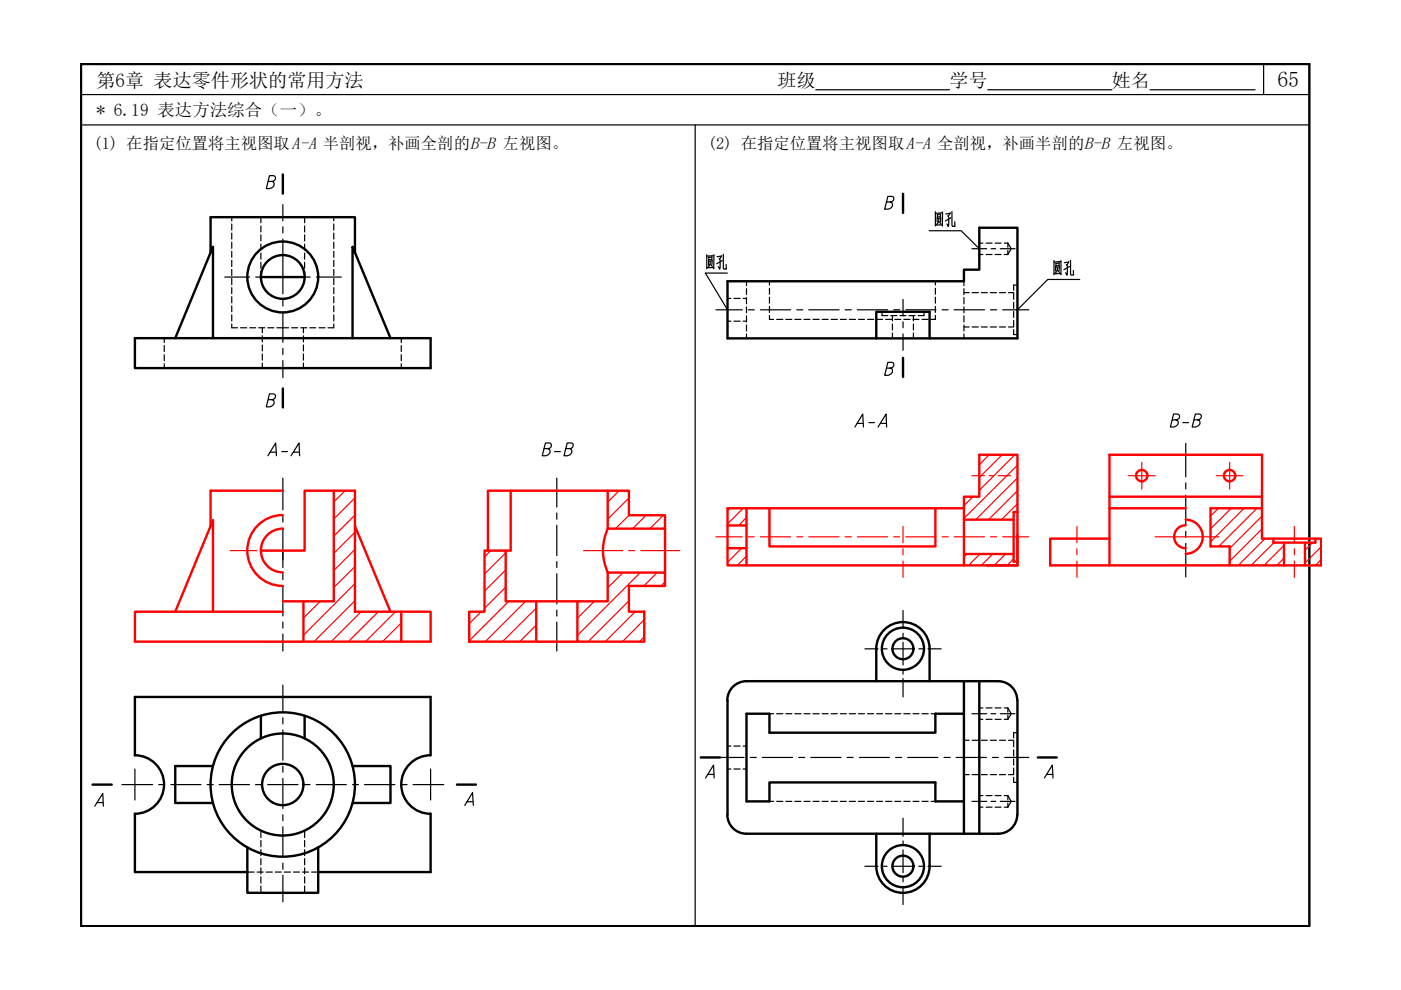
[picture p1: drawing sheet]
<svg xmlns="http://www.w3.org/2000/svg" width="297mm" height="210mm" viewBox="0 0 297 210" stroke-linecap="round" stroke-linejoin="round" font-family="sans-serif">
<!-- layer: 0 -->
<path d="M17.2 13.6h260.4v182.8h-260.4z" fill="none" stroke="#000" stroke-width=".51"/>
<path d="M173 19h28.3M209.4 19h26.3M243.8 19h22.3M267.9 13.6v6.5M17.2 20.1h260.4M17.2 26.5h260.4M147.4 26.5v169.9" fill="none" stroke="#000" stroke-width=".25"/>
<g fill="none" stroke="#000" stroke-width=".25">
<path d="M47.7 58.7h5.2M54.2 58.7h1.3M56.8 58.7h6.4M60 43.4v3.4M60 48.1v1.3M60 50.7v11.6M64.5 58.7h1.3M67.1 58.7h5.3M206.1 52.7h3.1M210.1 52.7h1M212.1 52.7h3.1M60 63.6v1.3"/>
<path d="M60 66.2v6.4M60 73.9v1.3M60 76.4v3.6M151.8 65.7h5.6M158.7 65.7h1.2M161.2 65.7h6.4M168.9 65.7h1.3M171.5 65.7h6.4M179.2 65.7h1.3M181.8 65.7h6.4M189.5 65.7h1.2M191.5 63.5v3.5"/>
<path d="M191.5 68.2v1.3M191.5 70.8v3.5M192.1 65.7h6.3M199.8 65.7h1.2M202.3 65.7h6.4M210 65.7h1.3M212.6 65.7h5.5M251.4 94v7.1M60 101.4v6.7M60 109.4v1.3M60 112v8.3M118.1 101.4v6.1"/>
<path d="M118.1 108.8v1.3M118.1 111.4v6.4M118.1 119.1v1.2M251.4 102.4v1.3M251.4 105v6.4M251.4 112.7v1.2M251.4 115.2v7.1M60 121.6v1.3M60 124.2v6.4M60 131.9v1.3M60 134.4v3.6M118.1 121.7v6.3"/>
<path d="M118.1 129.4v1.2M118.1 131.9v6.1M183.4 137.6h2.8M187.1 137.6h1M189 137.6h4.9M191.5 129.4v3.9M191.5 134.3v.9M191.5 136.2v4.8M194.8 137.6h1M196.8 137.6h2.7M60 145.3v5.6M60 152.2v1.3"/>
<path d="M60 154.8v6.4M191.5 142v.9M191.5 143.9v3.9M206.1 151.3h3.1M210.1 151.3h1M212.1 151.3h3.1M25.9 166.4h6.5M28.6 163.1v6.5M33.6 166.4h1.3M36.2 166.4h6.4M43.9 166.4h1.3M46.5 166.4h6.4"/>
<path d="M54.2 166.4h1.3M56.8 166.4h6.4M60 162.5v1.2M60 165v6.4M60 172.7v1.3M60 175.3v6.4M64.5 166.4h1.2M67 166.4h6.4M74.7 166.4h1.3M77.3 166.4h6.4M85 166.4h1.3M87.6 166.4h6.5"/>
<path d="M91.3 163.1v6.5M152.6 160.6h5.2M159.1 160.6h1.2M161.6 160.6h6.4M169.3 160.6h1.3M171.9 160.6h6.4M179.6 160.6h1.3M182.2 160.6h6.4M189.9 160.6h1.3M191.5 173.5v3.8M191.5 178.3v1M192.4 160.6h6.5"/>
<path d="M200.1 160.6h1.4M202.7 160.6h6.5M206.1 169.9h3.1M210.1 169.9h1M210.4 160.6h1.3M212.1 169.9h3.1M213 160.6h5.1M60 183v1.3M60 185.6v5.6M183.4 183.7h2.8M187.1 183.7h1M189 183.7h4.9"/>
<path d="M191.5 180.2v4.8M191.5 186v1M191.5 187.9v3.9M194.8 183.7h1M196.8 183.7h2.7"/>
</g>
<g fill="none" stroke="#000" stroke-width=".51">
<path d="M60 37v4M44.6 53.5v-7.5h30.7v7.5M55.3 58.7h9.3M154.2 59.6h50.2v-2.4h3.2v-8.9h8.1v23.4h-61.5zM191.5 41.1v4.1M28.6 71.7h62.7v6.3h-62.7zM37.2 71.7l8-19.4v19.4M74.7 71.7v-19.4l8.1 19.4M185.8 71.7v-5.6h11.3v5.6M191.5 75.9v4M60 82.4v4M55.3 151.8v4.8"/>
<path d="M64.6 151.8v4.8M154.2 148.5a4 4 0 0 1 4-4.1h53.5a4 4 0 0 1 4 4.1M154.2 148.5v24.2M185.8 144.4v-6.9a5.7 5.7 0 0 1 5.6-5.6 5.7 5.7 0 0 1 5.7 5.6v6.9M204.4 151.3h-6.1v4h-35.2v-4h-4.8v18.6h4.8v-4h35.2v4h6.1M204.4 144.4v32.4M207.6 144.4v32.4M215.7 148.5v24.2M19.6 166.4h4.1M28.6 160.1a6.2 6.2 0 0 1 6.2 6.2 6.2 6.2 0 0 1-6.2 6.2M28.6 160.1v-12.3h62.7v12.3a6.2 6.2 0 0 0-6.2 6.2 6.2 6.2 0 0 0 6.2 6.2v12.4h-23.8M28.6 172.5v12.4h23.8"/>
<path d="M45.2 162.4h-8v7.9h8M52.4 179.7v9.6h15.1v-9.6M74.7 162.4h8.1v7.9h-8.1M96.9 166.4h4M148.6 160.6h4M154.2 172.7a4 4 0 0 0 4 4.1h53.5a4 4 0 0 0 4-4.1M185.8 176.8v6.8a5.7 5.7 0 0 0 5.6 5.7 5.7 5.7 0 0 0 5.7-5.7v-6.8M220 160.6h4.1"/>
<circle cx="60" cy="58.7" r="7.5"/>
<circle cx="60" cy="58.7" r="4.6"/>
<circle cx="191.4" cy="137.5" r="4.5"/>
<circle cx="191.4" cy="137.5" r="2.22"/>
<circle cx="59.9" cy="166.3" r="15.3"/>
<circle cx="59.9" cy="166.3" r="10.8"/>
<circle cx="60" cy="166.3" r="4.4"/>
<circle cx="191.4" cy="183.6" r="4.5"/>
<circle cx="191.4" cy="183.6" r="2.22"/>
</g>
<g fill="none" stroke="#000" stroke-width=".25">
<path d="M56.9 38.5h.9a.63 .63 0 0 0 .6-.6 .63 .63 0 0 0-.4-.7h-.9l-.6 2.8a1.51 1.51 0 0 0 1.6-.7v-.5l-.4-.3M149.5 57.9l4.7 7.8M188 42.8h.9a.61 .61 0 0 0 .6-.5 .61 .61 0 0 0-.4-.7h-.9l-.6 2.8a1.51 1.51 0 0 0 1.6-.7v-.5l-.4-.4M197 48.9h6.8l3.8 3.8M228.9 59.3h-6.7l-6.5 6.4M188 78h.9a.63 .63 0 0 0 .6-.5 .63 .63 0 0 0-.4-.7h-.9l-.6 2.8a1.46 1.46 0 0 0 1.6-.7l-.1-.7-.3-.2M56.9 84.7h.9a.63 .63 0 0 0 .6-.5 .63 .63 0 0 0-.4-.7h-.9l-.6 2.8a1.51 1.51 0 0 0 1.6-.7l-.1-.7-.3-.2M248.1 119.9h6.5M55.9 136h8.1M114 136h8.1M20.1 170.9l1.7-2.7 .1 2.7M20.6 170.2h1.2"/>
<path d="M98.5 170.8l1.7-2.8 .2 2.8M99 170h1.3M149.6 165l1.7-2.8 .1 2.8M150.1 164.2h1.2M221.4 165l1.7-2.8 .2 2.8M221.9 164.2h1.3"/>
</g>
<g fill="none" stroke="#000" stroke-width=".25">
<path d="M49.1 46v.8M49.1 47.5v1.3M49.1 49.4v1.3M49.1 51.3v1.3M49.1 53.3v1.3M49.1 55.2v1.3M49.1 57.1v1.3M49.1 59v1.4M55.3 46v1.2M55.3 47.9v1.3M55.3 49.8v1.3M55.3 51.8v1.2"/>
<path d="M55.3 53.7v1.2M55.3 55.6v1.3M55.3 57.5v1.2M64.6 46v1.2M64.6 47.9v1.3M64.6 49.8v1.3M64.6 51.8v1.2M64.6 53.7v1.2M64.6 55.6v1.3M64.6 57.5v1.2M70.8 46v.8M70.8 47.5v1.3"/>
<path d="M70.8 49.4v1.3M70.8 51.3v1.3M70.8 53.3v1.3M70.8 55.2v1.3M70.8 57.1v1.3M70.8 59v1.4M158.3 59.6v1M163.1 59.6v.8M198.3 59.6v.8M204.4 59.6v1M207.6 51.5h.8M207.6 54h.8"/>
<path d="M209.1 51.5h1.2M209.1 54h1.2M211 51.5h1.2M211 54h1.2M212.9 51.5h.8M212.9 54h.8M213.7 51.5l.7 1.2-.7 1.3M213.7 51.5v.9M213.7 53.1v.9M34.8 71.7v.9M34.8 73.3v1.2M34.8 75.2v1.3"/>
<path d="M34.8 77.1v.9M49.1 68.7v.8h1.3M49.1 61v1.3M49.1 62.9v1.3M49.1 64.8v1.3M49.1 66.7v1.4M51 69.5h1.3M52.9 69.5h1.3M54.8 69.5h1.4M55.6 69.5v1.1M55.6 71.2v1.3M55.6 73.1v1.3"/>
<path d="M55.6 75v1.4M55.6 77v1M56.8 69.5h1.3M58.7 69.5h2.5M61.8 69.5h1.3M63.8 69.5h1.3M64.3 69.5v1.1M64.3 71.2v1.3M64.3 73.1v1.3M64.3 75v1.4M64.3 77v1M65.7 69.5h1.3"/>
<path d="M67.6 69.5h1.3M70.8 61v1.3M70.8 62.9v1.3M70.8 64.8v1.3M70.8 66.7v1.4M70.8 68.7v.8h-1.3M85.1 71.7v.9M85.1 73.3v1.2M85.1 75.2v1.3M85.1 77.1v.9M154.2 63.3h.8M154.2 68.1h.8"/>
<path d="M155.6 63.3h1.3M155.6 68.1h1.3M157.6 63.3h.7M157.6 68.1h.7M158.3 61.2v1.3M158.3 63.1v1.3M158.3 65.1v1.2M158.3 67v1.3M158.3 68.9v1.3M158.3 70.8v.9M163.1 66.9v.8h.9M163.1 61.1v1.3"/>
<path d="M163.1 63v1.3M163.1 65v1.2M164.7 67.7h1.3M166.6 67.7h1.3M168.5 67.7h1.3M170.5 67.7h1.2M172.4 67.7h1.3M174.3 67.7h1.3M176.2 67.7h1.3M178.2 67.7h1.2M180.1 67.7h1.3M182 67.7h1.3"/>
<path d="M183.9 67.7h1.3M185.9 67.7h1.2M187 66.1v.8h1.2M187.8 67.7h1.3M188.9 66.9h1.2M189.2 66.9v1.2M189.2 68.7v1.3M189.2 70.6v1.1M189.7 67.7h1.3M190.8 66.9h1.3M191.6 67.7h1.3M192.7 66.9h1.3"/>
<path d="M193.6 67.7h1.2M193.7 66.9v1.2M193.7 68.7v1.3M193.7 70.6v1.1M195.5 67.7h1.3M195.9 66.1v.8h-1.2M198.3 66.9v.8h-.9M198.3 61.1v1.3M198.3 63v1.3M198.3 65v1.2M204.4 61.2v1.3M204.4 63.1v1.3"/>
<path d="M204.4 65.1v1.2M204.4 67v1.3M204.4 68.9v1.3M204.4 70.8v.9M204.4 69.3h1.1M204.4 62h1.1M206.1 69.3h1.3M206.1 62h1.3M208.1 69.3h1.2M208.1 62h1.2M210 69.3h1.3M210 62h1.3"/>
<path d="M211.9 69.3h1.3M211.9 62h1.3M213.8 69.3h1.1M213.8 62h1.1M214.9 62.2v1.2M214.9 64.1v1.3M214.9 66v1.3M214.9 67.9v1.3M214.9 69.9v1h.8M215.7 60.4h-.8v1.1M154.2 158.2h.8M155.6 158.2h1.3"/>
<path d="M157.6 158.2h.7M163.1 151.3h.9M164.7 151.3h1.3M166.6 151.3h1.3M168.5 151.3h1.3M170.5 151.3h1.2M172.4 151.3h1.3M174.3 151.3h1.3M176.2 151.3h1.3M178.2 151.3h1.2M180.1 151.3h1.3M182 151.3h1.3"/>
<path d="M183.9 151.3h1.3M185.9 151.3h1.2M187.8 151.3h1.3M189.7 151.3h1.3M191.6 151.3h1.3M193.6 151.3h1.2M195.5 151.3h1.3M197.4 151.3h.9M204.4 157h1.1M206.1 157h1.3M207.6 150.1h.8M207.6 152.5h.8"/>
<path d="M208.1 157h1.2M209.1 150.1h1.2M209.1 152.5h1.2M210 157h1.3M211 150.1h1.2M211 152.5h1.2M211.9 157h1.3M212.9 150.1h.8M212.9 152.5h.8M213.7 150.1l.7 1.2-.7 1.2M213.7 150.1v.9M213.7 151.6v.9"/>
<path d="M213.8 157h1.1M214.9 157.1v1.3M214.9 159v1.3M215.7 155.3h-.8v1.1M55.3 176.1v1.5M55.3 178.2v1.3M64.6 176.1v1.5M64.6 178.2v1.3M154.2 163.1h.8M155.6 163.1h1.3M157.6 163.1h.7M163.1 169.9h.9"/>
<path d="M164.7 169.9h1.3M166.6 169.9h1.3M168.5 169.9h1.3M170.5 169.9h1.2M172.4 169.9h1.3M174.3 169.9h1.3M176.2 169.9h1.3M178.2 169.9h1.2M180.1 169.9h1.3M182 169.9h1.3M183.9 169.9h1.3M185.9 169.9h1.2"/>
<path d="M187.8 169.9h1.3M189.7 169.9h1.3M191.6 169.9h1.3M193.6 169.9h1.2M195.5 169.9h1.3M197.4 169.9h.9M204.4 164.2h1.1M206.1 164.2h1.3M207.6 168.7h.8M207.6 171.1h.8M208.1 164.2h1.2M209.1 168.7h1.2"/>
<path d="M209.1 171.1h1.2M210 164.2h1.3M211 168.7h1.2M211 171.1h1.2M211.9 164.2h1.3M212.9 168.7h.8M212.9 171.1h.8M213.7 168.7l.7 1.2-.7 1.2M213.7 168.7v.9M213.7 170.3v.8M213.8 164.2h1.1M214.9 164.8v1.1h.8"/>
<path d="M214.9 160.9v1.3M214.9 162.8v1.4M52.4 184.9h1.5M54.5 184.9h1.3M55.3 180.2v1.2M55.3 182.1v1.3M55.3 184v1.3M55.3 185.9v1.3M55.3 187.9v1.4M56.4 184.9h1.3M58.4 184.9h1.2M60.3 184.9h1.3"/>
<path d="M62.2 184.9h1.3M64.1 184.9h1.3M64.6 180.2v1.2M64.6 182.1v1.3M64.6 184v1.3M64.6 185.9v1.3M64.6 187.9v1.4M66.1 184.9h1.4"/>
</g>
<g fill="none" stroke="#f00" stroke-width=".51">
<path d="M55.3 116.7h9.3v-12.7h10.7v25.7h16v6.3h-62.7v-6.3h31.4M60 109.2a7.5 7.5 0 0 0-7.6 7.5 7.5 7.5 0 0 0 7.6 7.5M60 112.1a4.6 4.6 0 0 0-4.7 4.6 4.6 4.6 0 0 0 4.7 4.7M60 104h-15.4v7.5M70.8 104v23.5h-10.8M75.3 111.5l7.5 18.2M102.7 116.7h4.5v10.8h6.5v8.5h-14.2v-6.3h3.2zM108.3 104h-4.9v12.7M128.8 104h-20.5v12.7h-1.1M128.8 112.1a11.5 11.5 0 0 0 0 9.1v.2M128.8 104h4.5v5.2h7.7v2.9h-12.2zM141 112.1v9.3"/>
<path d="M154.2 107.8h50.2v-2.5h3.2v-8.9h8.1v23.5h-61.5zM154.2 111.4h4.1M154.2 116.2h4.1M158.3 107.8v12.1M163.1 107.8v8.1h35.2v-8.1M204.4 107.8v12.1M204.4 117.5h10.5M204.4 110.2h10.5M215.7 113.4v6.5h-6.5M215.7 108.6h-.8v10.5h.8M235.2 114.2h-12.5v5.7h57.4v-5.7h-12.5v-17.8h-32.4v23.5M235.2 105.3h32.4"/>
<path d="M235.2 107.8h16.2M251.4 111.4a2.43 2.43 0 0 0-2.5 2.4 2.43 2.43 0 0 0 2.5 2.4M251.4 110.2a3.6 3.6 0 0 1 3.6 3.6 3.6 3.6 0 0 1-3.6 3.6M267.6 107.8h-10.9v8.1h4v4M270 114.2v.8h8.9v-.8M272.2 115v4.9M276.7 115v4.9M37.2 129.7l8-19.4v19.4M64.3 127.5v8.5M85.1 129.7v6.3M113.7 136h8.7M113.7 127.5h8.7"/>
<path d="M122.4 127.5h6.4v-6.1h12.2v2.8h-7.7v5.5h3.3v6.3h-14.2z"/>
<circle cx="242.1" cy="100.8" r="1.21"/>
<circle cx="260.7" cy="100.8" r="1.21"/>
</g>
<g fill="none" stroke="#f00" stroke-width=".25">
<path d="M209.7 96.4l-2.1 2.1M212.5 96.4l-4.9 4.8M215.2 96.4l-7.6 7.6M215.7 98.6l-11.3 11.3M242.1 98v5.7M260.7 98v5.7M48.8 116.7h5.6M73.2 104l-2.4 2.4M75.3 105.6l-4.5 4.5M75.3 109.2l-4.5 4.5M75.3 112.8l-4.5 4.5M75.3 116.5l-4.5 4.5"/>
<path d="M104.1 116.7l-1.4 1.4M107.2 117.2l-4.5 4.5M123.7 116.7h8.3M131.3 104l-2.5 2.5M133.3 116.7h1.3M133.3 105.6l-4.5 4.5M133.4 109.2l-2.9 2.9M135.9 116.7h8.2M137 109.2l-2.9 2.9M140.6 109.2l-2.8 2.9M151.8 113.8h5.6M154.5 116.2l-.3 .3"/>
<path d="M154.8 107.8l-.6 .5M157.2 116.2l-3 3M157.6 107.8l-3.4 3.3M158.3 109.7l-1.7 1.7M158.3 117.9l-2 2M158.7 113.8h1.2M161.2 113.8h6.4M168.9 113.8h1.3M171.5 113.8h6.4M179.2 113.8h1.3M181.8 113.8h6.4M189.5 113.8h1.2"/>
<path d="M191.5 111.6v3.5M191.5 116.4v1.2M191.5 118.9v3.5M192.1 113.8h6.3M199.8 113.8h1.2M202.3 113.8h6.4M205 117.5l-.6 .6M206.1 100.9h2.6M206.3 105.3l-1.9 1.9M207.8 117.5l-2.5 2.4M209.7 100.9h1M210 113.8h1.3"/>
<path d="M210.5 117.5l-2.4 2.4M211.6 100.9h2.7M212.6 113.8h5.5M213.2 117.5l-2.4 2.4M214.9 118.5l-1.4 1.4M215.7 101.3l-8.8 8.9M215.7 104l-6.1 6.2M215.7 106.8l-3.4 3.4M228.3 111.6v3.5M228.3 116.4v1.2M228.3 118.9v3.5M239.3 100.9h5.6"/>
<path d="M244.9 113.8h13.5M257.9 100.9h5.6M258.3 107.8l-1.6 1.6M261.1 107.8l-4.4 4.3M263.8 107.8l-7.1 7.1M266.5 107.8l-8.1 8.1M267.6 109.4l-6.9 6.9M267.6 112.1l-6.9 6.9M268.2 114.2l-5.7 5.7M270.1 115l-4.9 4.9M272.2 115.6l-4.2 4.3M272.2 118.3l-1.5 1.6"/>
<path d="M274.4 111.6v3.5M274.4 116.4v1.2M274.4 118.9v3.5M278.3 115l-1.6 1.7M279.1 114.2l-.2 .2M280.1 115.9l-3.4 3.5M280.1 118.6l-1.2 1.3M67.9 127.5l-3.6 3.5M75.3 120.1l-4.5 4.5M75.3 123.7l-11 11M75.3 127.4l-8.7 8.6M76.6 129.7l-6.4 6.3"/>
<path d="M80.2 129.7l-6.3 6.3M83.8 129.7l-6.3 6.3M85.1 132.1l-4 3.9M85.1 135.7l-.4 .3M102 129.7l-2.5 2.5M107.2 120.8l-4.5 4.5M107.2 124.5l-4.5 4.5M107.9 127.5l-8.4 8.4M111.4 127.5l-8.5 8.5M113.7 128.9l-7.2 7.1M113.7 132.5l-3.5 3.5M126 127.5l-3.6 3.6"/>
<path d="M132.1 121.4l-3.3 3.2M133.3 127.4l-8.6 8.6M134.7 129.7l-6.4 6.3M135.7 121.4l-13.3 13.3M136.6 131.4l-4.6 4.6M136.6 135l-1 1M139.3 121.4l-2.8 2.8M141 123.4l-.8 .8"/>
</g>
<g font-size="6.6">
<text x="197.6" y="49.4">圆孔</text>
<text x="148.9" y="58.2">圆孔</text>
<text x="222.6" y="59.6">圆孔</text>
</g>
<g font-size="6.2">
<text x="180.3" y="91.7">A-A</text>
<text x="247.3" y="91.7">B-B</text>
</g>
<g font-size="5.7">
<text x="55.7" y="97.7">A-A</text>
<text x="113.9" y="97.7">B-B</text>
</g>
<text font-size="4.6" x="270.8" y="18.4">65</text>
<g font-size="4">
<text x="20.4" y="18.4">第6章 表达零件形状的常用方法</text>
<text x="164.9" y="18.4">班级</text>
<text x="201.3" y="18.4">学号</text>
<text x="235.7" y="18.4">姓名</text>
</g>
<text font-size="3.7" x="20.4" y="24.6">* 6.19 表达方法综合（一）。</text>
<g font-size="3.5">
<text x="19.8" y="31.5">(1) 在指定位置将主视图取A-A 半剖视，补画全剖的B-B 左视图。</text>
<text x="150.1" y="31.5">(2) 在指定位置将主视图取A-A 全剖视，补画半剖的B-B 左视图。</text>
</g>
</svg>
